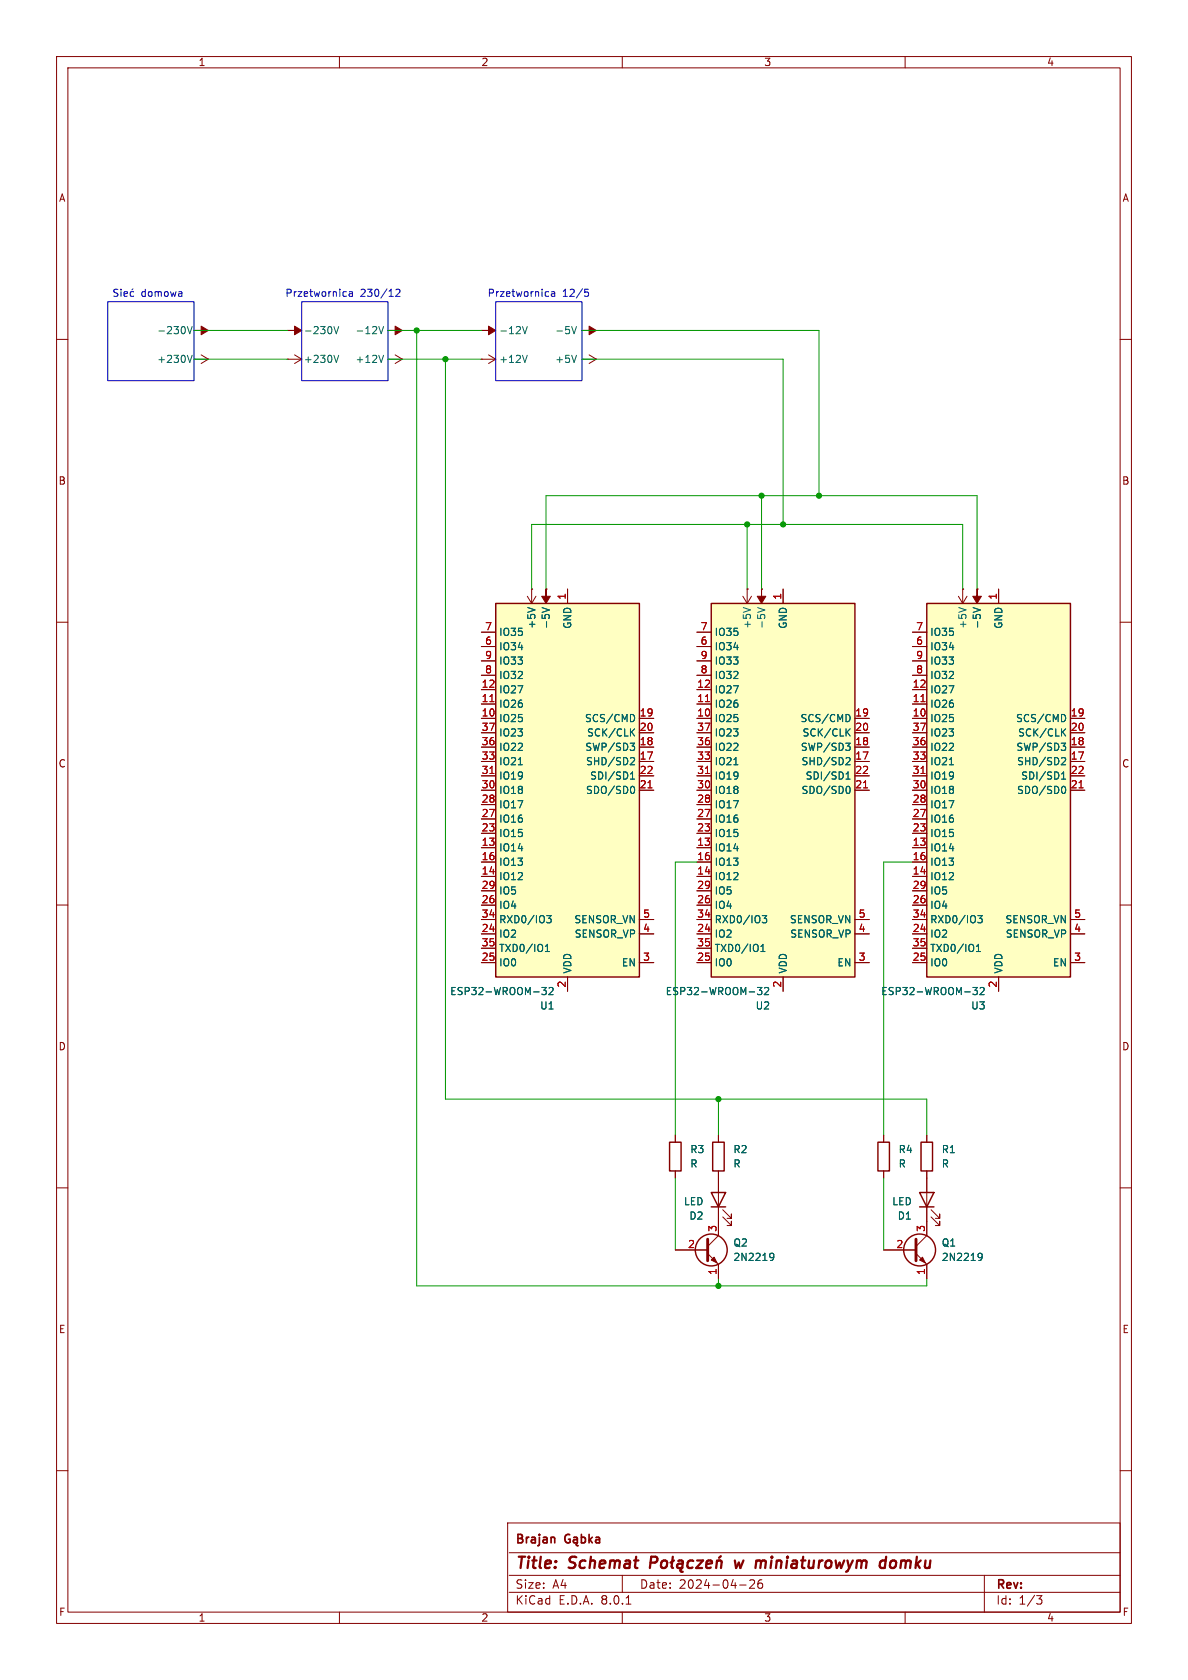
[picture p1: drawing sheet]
<svg xmlns="http://www.w3.org/2000/svg" width="210mm" height="297mm" viewBox="0 0 210 297" stroke-linecap="round" stroke-linejoin="round" font-family="sans-serif">
<g fill="none" stroke="#840000" stroke-width=".18">
<path d="M10 10h190v277h-190zM12 12h186v273h-186zM60 10v2M110 10v2M160 10v2M10 60h2M85.1 58.4h.1M102.9 58.4h.1M198 60h2M85.1 63.5h.1M85.1 63.5h2.5M86.4 62.7l1.2 .8"/>
<path d="M87.6 63.5l-1.2 .8M102.9 63.5h.1M102.9 63.5h2.5M104.1 62.7l1.3 .8M105.4 63.5l-1.3 .8M10 110h2M198 110h2M10 160h2M198 160h2M10 210h2M156.2 200.7v1.2M156.2 207v1.3"/>
<path d="M163.8 208.3v10.1l-1.9 1.9M164.6 215.1l1.5 1.6v-.8v.8h-.7M164.6 213.9l1.5 1.5v-.8v.8h-.7M198 210h2M156.2 221h5.7M161.9 221.6l1.9 1.9v2.6M10 260h2M198 260h2M89.7 269.2h108.3v15.8h-108.3zM90 278.5h108M90 274.5h108M110 278.5v3"/>
<path d="M132.5 279.4l.6-.1 .2 .1 .1 .3-.9 1.1h.9M134.7 279.3a.59 .59 0 0 0-.7 .6v.6l.1 .2 .4 .1 .3-.2v-.5l-.1-.2h-.4l-.3 .2M174 278.5v6.5M60 285v2M90 281.5h108M110 285v2M110.7 283.6h.8M130.8 280.2h1.1M160 285v2M183.3 282.1h.9l-.5 .6 .4 .1 .1 .5-.3 .3h-.4"/>
</g>
<g fill="none" stroke="#840000" stroke-width=".4">
<path d="M115 276.3h.8a.55 .55 0 0 0 .4-.5 .55 .55 0 0 0-.3-.6h-.8l-.2 2M117 276.1a.52 .52 0 0 1 .5-.2 .52 .52 0 0 1 .4 .4v.5a.55 .55 0 0 1-.5 .4 .55 .55 0 0 1-.6-.4zM118.9 275.2l-.2 1.7 .3 .3M119.1 275.9l-.6 .4M119.9 276l.2-.1 .6 .1-.1 1.2-.3 .4v.2l.4 .1M120.7 276.3l-.7 .1a.4 .4 0 0 0-.3 .4 .4 .4 0 0 0 .2 .4l.7-.1M122.6 276a.66 .66 0 0 0-1 .3l-.1 .5 .2 .3 .1 .1 .6-.1M123.2 275.9h1.1l-1.2 1.3h1M124.9 276.5l.9-.2v-.3l-.2-.1-.6 .1-.2 .9 .3 .3 .6-.1M126.7 276.1a.49 .49 0 0 1 .9 .1l-.2 1M126.8 275.9l-.2 1.3M127.4 275.1l-.3 .3"/>
<path d="M129.9 275.9l.2 1.3 .5-.9 .3 .9 .5-1.3M134.9 275.9l.4 .1M155.8 276l.2-.1 .6 .1M156.4 277.1l-.6 .1M156.7 275.2l-.3 2M158.1 275.9a.62 .62 0 0 0-.7 .4v.7a.52 .52 0 0 0 .7 .1"/>
</g>
<path d="M100.7 271.3a.74 .74 0 0 0-.9 .6 .74 .74 0 0 0 .5 .9l.5-.2v-.5h-.3M101.4 271.8h.6l.1 1-.3 .2 .4 .3M102.1 272.1l-.5 .1a.29 .29 0 0 0-.3 .3 .29 .29 0 0 0 .3 .3l.5-.1M102.8 271.8h.4l.3 .2v.5l-.2 .2h-.5M102.8 271.3v1.5M104.1 271.3v1.5M104.3 272.2l.4 .6M104.7 271.8l-.6 .5M105.3 271.8h.6l.1 1M106 272.1l-.5 .1a.29 .29 0 0 0-.2 .3 .29 .29 0 0 0 .2 .3l.5-.1" fill="none" stroke="#840000" stroke-width=".3"/>
<path d="M92.4 57.7l.4 1.3 .4-1.3M101.1 57.7l.4 1.3 .4-1.3M93.2 62.8l-.4 1.3M101.9 62.8l-.4 1.3M173 221.6h.4l.2 .1a.84 .84 0 0 1-.3 1.1h-.3M173.6 222.1l-.2 .2h-.4" fill="none" stroke="#006464" stroke-width=".18"/>
<g fill="#840000" stroke="#840000" stroke-width=".18">
<path d="M102.9 58.4h1.2v-.7l1.3 .7-1.3 .8v-.8z"/>
<path d="M85.1 58.4h1.3v-.7l1.2 .7-1.2 .8v-.8z"/>
<path d="M162.6 222.8l.5-.6 .5 1.1z"/>
</g>
<g fill="none" stroke="#840000" stroke-width=".25">
<path d="M155.2 201.9h2v5.1h-2zM162.6 210.8h2.5l-1.3 2.6zM162.6 213.4h2.5"/>
<circle cx="162.6" cy="221" r="2.82"/>
</g>
<path d="M161.9 219.1v3.8" fill="none" stroke="#840000" stroke-width=".51"/>
<path d="M87.6 106.7h25.4v66h-25.4z" fill="#ffffc2"/>
<path d="M87.6 106.7h25.4v66h-25.4z" fill="none" stroke="#840000" stroke-width=".25"/>
<g fill="none" stroke="#840000" stroke-width=".18">
<path d="M50.8 58.4h.1M85.1 114.3h2.5M85.1 111.8h2.5M85.1 119.4h2.5M85.1 116.8h2.5M100.3 104.1v2.6M131.3 105.4l.8 1.3M132.1 104.1h.1M132.1 104.1v2.6M132.8 105.4l-.7 1.3M134.6 104.1h.1M169.4 105.4l.8 1.3"/>
<path d="M170.2 104.1h.1M170.2 104.1v2.6M170.9 105.4l-.7 1.3M85.1 127h2.5M85.1 124.5h2.5M85.1 121.9h2.5M85.1 134.6h2.5M85.1 132.1h2.5M85.1 129.5h2.5M85.1 139.7h2.5M85.1 137.2h2.5M113 127h2.6"/>
<path d="M113 134.6h2.6M113 132.1h2.6M113 129.5h2.6M113 139.7h2.6M113 137.2h2.6M85.1 149.9h2.5M85.1 154.9h2.5M85.1 152.4h2.5M85.1 147.3h2.5M85.1 144.8h2.5M85.1 142.2h2.5M85.1 157.5h2.5"/>
<path d="M85.1 165.1h2.5M85.1 170.2h2.5M85.1 160h2.5M85.1 162.6h2.5M85.1 167.6h2.5M100.3 172.7v2.6M113 165.1h2.6M113 170.2h2.6M113 162.6h2.6"/>
</g>
<path d="M86.6 124h.7M86.6 136.7h.7M114.5 139.3h.8" fill="none" stroke="#a90000" stroke-width=".18"/>
<g fill="none" stroke="#006464" stroke-width=".18">
<path d="M59 57.7l.5 1.3 .4-1.3M131.4 107.4l1.3 .4M133.9 107.4l1.3 .4-1.3 .5M169.5 107.4l1.3 .4M91.6 135.2h.8M111.4 131.4h.8l-.4 .5 .3 .1 .1 .4-.3 .3h-.3M111.5 137.7h.7M111.5 136.8l.3-.3v1.2M111.6 133.9l.5 .1 .1 .3-.8 .9h.8M111.6 129.4l.6 .7M111.8 139a.68 .68 0 0 1 .4 .6 .68 .68 0 0 1-.4 .7M111.9 126.4l.3 .5-.3 .6"/>
<path d="M112.2 128.8l-.7 .8M95.8 174.6h.8l-.5 .5 .4 .1v.5l-.2 .1-.5-.1M96.4 168.2h.7M96.4 167.3l.4-.4v1.3M96.6 161.9h.8l-.4 .5 .4 .1v.5l-.2 .1h-.5M97.1 174.7l.4-.1 .3 .3-.8 .9h.8"/>
</g>
<g fill="#840000" stroke="#840000" stroke-width=".18">
<path d="M50.8 58.4h1.3v-.7l1.2 .7-1.2 .8v-.8z"/>
<path d="M134.6 104.1v1.3h.8l-.8 1.3-.7-1.3h.7z"/>
</g>
<path d="M163.8 106.7h25.4v66h-25.4z" fill="#ffffc2"/>
<path d="M163.8 106.7h25.4v66h-25.4z" fill="none" stroke="#840000" stroke-width=".25"/>
<g fill="none" stroke="#840000" stroke-width=".18">
<path d="M34.3 58.4h.1M34.3 63.5h.1M34.3 63.5h2.5M35.6 62.7l1.2 .8M36.8 63.5l-1.2 .8M161.3 114.3h2.5M161.3 111.8h2.5M161.3 119.4h2.5M161.3 116.8h2.5M172.7 104.1h.1M176.5 104.1v2.6M161.3 127h2.5"/>
<path d="M161.3 124.5h2.5M161.3 121.9h2.5M161.3 134.6h2.5M161.3 132.1h2.5M161.3 129.5h2.5M161.3 139.7h2.5M161.3 137.2h2.5M189.2 127h2.6M189.2 134.6h2.6M189.2 132.1h2.6M189.2 129.5h2.6M189.2 139.7h2.6"/>
<path d="M189.2 137.2h2.6M161.3 149.9h2.5M161.3 154.9h2.5M161.3 152.4h2.5M161.3 147.3h2.5M161.3 144.8h2.5M161.3 142.2h2.5M161.3 157.5h2.5M161.3 165.1h2.5M161.3 170.2h2.5M161.3 160h2.5M161.3 162.6h2.5"/>
<path d="M161.3 167.6h2.5M176.5 172.7v2.6M189.2 165.1h2.6M189.2 170.2h2.6M189.2 162.6h2.6"/>
</g>
<path d="M162.8 124h.7M162.8 136.7h.7M190.7 139.3h.8" fill="none" stroke="#a90000" stroke-width=".18"/>
<g fill="none" stroke="#006464" stroke-width=".18">
<path d="M33.1 57.7l.4 1.3 .5-1.3M33.1 62.8l.4 1.3 .5-1.3M172 107.4l1.3 .4-1.3 .5M167.8 135.2h.8M187.6 131.4h.8l-.4 .5 .3 .1 .1 .4-.3 .3h-.3M187.7 137.7h.7M187.7 136.8l.3-.3v1.2M187.8 133.9l.5 .1 .1 .3-.8 .9h.8M187.8 129.4l.6 .7M188 139a.68 .68 0 0 1 .4 .6 .68 .68 0 0 1-.4 .7M188.1 126.4l.3 .5-.3 .6M188.4 128.8l-.7 .8"/>
<path d="M172 174.6h.8l-.5 .5 .4 .1v.5l-.2 .1-.5-.1M172.6 168.2h.7M172.6 167.3l.4-.4v1.3M172.8 161.9h.8l-.4 .5 .4 .1v.5l-.2 .1h-.5M173.3 174.7l.4-.1 .3 .3-.8 .9h.8"/>
</g>
<g fill="#840000" stroke="#840000" stroke-width=".18">
<path d="M172.7 104.1v1.3h.8l-.8 1.3-.7-1.3h.7z"/>
<path d="M34.3 58.4h1.3v-.7l1.2 .7-1.2 .8v-.8z"/>
</g>
<path d="M125.7 106.7h25.4v66h-25.4z" fill="#ffffc2"/>
<g fill="none" stroke="#840000" stroke-width=".25">
<path d="M125.7 106.7h25.4v66h-25.4zM118.4 201.9h2v5.1h-2zM125.7 210.8h2.6l-1.3 2.6zM125.7 213.4h2.6M126 201.9h2v5.1h-2zM162.8 201.9h2v5.1h-2z"/>
<circle cx="125.7" cy="221" r="2.82"/>
</g>
<g fill="none" stroke="#840000" stroke-width=".18">
<path d="M68.6 58.4h.1M50.8 63.5h.1M50.8 63.5h2.5M52.1 62.7l1.2 .8M53.3 63.5l-1.2 .8M68.6 63.5h.1M68.6 63.5h2.5M69.8 62.7l1.3 .8M71.1 63.5l-1.3 .8M85.1 114.3h2.5M85.1 111.8h2.5M85.1 119.4h2.5"/>
<path d="M85.1 116.8h2.5M93.2 105.4l.8 1.3M94 104.1h.1M94 104.1v2.6M94.7 105.4l-.7 1.3M96.5 104.1h.1M100.3 104.1v2.6M123.2 114.3h2.5M123.2 111.8h2.5M123.2 119.4h2.5M123.2 116.8h2.5M132.1 104.1h.1"/>
<path d="M134.6 104.1h.1M138.4 104.1v2.6M161.3 114.3h2.5M161.3 111.8h2.5M161.3 119.4h2.5M161.3 116.8h2.5M170.2 104.1h.1M172.7 104.1h.1M176.5 104.1v2.6M85.1 127h2.5M85.1 124.5h2.5M85.1 121.9h2.5"/>
<path d="M85.1 134.6h2.5M85.1 132.1h2.5M85.1 129.5h2.5M85.1 139.7h2.5M85.1 137.2h2.5M113 127h2.6M113 134.6h2.6M113 132.1h2.6M113 129.5h2.6M113 139.7h2.6M113 137.2h2.6M123.2 127h2.5"/>
<path d="M123.2 124.5h2.5M123.2 121.9h2.5M123.2 134.6h2.5M123.2 132.1h2.5M123.2 129.5h2.5M123.2 139.7h2.5M123.2 137.2h2.5M151.1 127h2.6M151.1 134.6h2.6M151.1 132.1h2.6M151.1 129.5h2.6M151.1 139.7h2.6"/>
<path d="M151.1 137.2h2.6M161.3 127h2.5M161.3 124.5h2.5M161.3 121.9h2.5M161.3 134.6h2.5M161.3 132.1h2.5M161.3 129.5h2.5M161.3 139.7h2.5M161.3 137.2h2.5M189.2 127h2.6M189.2 134.6h2.6M189.2 132.1h2.6"/>
<path d="M189.2 129.5h2.6M189.2 139.7h2.6M189.2 137.2h2.6M85.1 149.9h2.5M85.1 154.9h2.5M85.1 152.4h2.5M85.1 147.3h2.5M85.1 144.8h2.5M85.1 142.2h2.5M85.1 157.5h2.5M123.2 149.9h2.5M123.2 154.9h2.5"/>
<path d="M123.2 152.4h2.5M123.2 147.3h2.5M123.2 144.8h2.5M123.2 142.2h2.5M123.2 157.5h2.5M161.3 149.9h2.5M161.3 154.9h2.5M161.3 152.4h2.5M161.3 147.3h2.5M161.3 144.8h2.5M161.3 142.2h2.5M161.3 157.5h2.5"/>
<path d="M85.1 165.1h2.5M85.1 170.2h2.5M85.1 160h2.5M85.1 162.6h2.5M85.1 167.6h2.5M100.3 172.7v2.6M113 165.1h2.6M113 170.2h2.6M113 162.6h2.6M123.2 165.1h2.5M123.2 170.2h2.5M123.2 160h2.5"/>
<path d="M123.2 162.6h2.5M123.2 167.6h2.5M138.4 172.7v2.6M151.1 165.1h2.6M151.1 170.2h2.6M151.1 162.6h2.6M161.3 165.1h2.5M161.3 170.2h2.5M161.3 160h2.5M161.3 162.6h2.5M161.3 167.6h2.5M176.5 172.7v2.6"/>
<path d="M189.2 165.1h2.6M189.2 170.2h2.6M189.2 162.6h2.6M119.4 200.7v1.2M119.4 207v1.3M127 200.7v1.2M127 207v11.4l-1.9 1.9M127.8 215.1l1.5 1.6v-.8v.8h-.8M127.8 213.9l1.5 1.5v-.8v.8h-.8M156.2 200.7v1.2M156.2 207v1.3M163.8 200.7v1.2"/>
<path d="M163.8 207v3.8M163.8 213.4v5M119.4 221h5.7M125.1 221.6l1.9 1.9v2.6M156.2 221h5.7M163.8 223.5v2.6"/>
</g>
<path d="M86.6 124h.7M86.6 136.7h.7M114.5 139.3h.8M124.7 124h.7M124.7 136.7h.7M152.6 139.3h.8M162.8 124h.7M162.8 136.7h.7M190.7 139.3h.8" fill="none" stroke="#a90000" stroke-width=".18"/>
<g fill="none" stroke="#006464" stroke-width=".18">
<path d="M67 57.7l.4 1.3 .4-1.3M59 62.8l.5 1.3 .4-1.3M67.8 62.8l-.4 1.3M93.3 107.4l1.3 .4M95.8 107.4l1.3 .4-1.3 .5M131.4 107.4l1.3 .4M133.9 107.4l1.3 .4-1.3 .5M169.5 107.4l1.3 .4M172 107.4l1.3 .4-1.3 .5M91.6 135.2h.8M111.4 131.4h.8l-.4 .5 .3 .1 .1 .4-.3 .3h-.3M111.5 137.7h.7"/>
<path d="M111.5 136.8l.3-.3v1.2M111.6 133.9l.5 .1 .1 .3-.8 .9h.8M111.6 129.4l.6 .7M111.8 139a.68 .68 0 0 1 .4 .6 .68 .68 0 0 1-.4 .7M111.9 126.4l.3 .5-.3 .6M112.2 128.8l-.7 .8M129.7 135.2h.8M149.5 131.4h.8l-.4 .5 .3 .1 .1 .4-.3 .3h-.3M149.6 137.7h.7M149.6 136.8l.3-.3v1.2M149.7 133.9l.5 .1 .1 .3-.8 .9h.8M149.7 129.4l.6 .7"/>
<path d="M149.9 139a.68 .68 0 0 1 .4 .6 .68 .68 0 0 1-.4 .7M150 126.4l.3 .5-.3 .6M150.3 128.8l-.7 .8M167.8 135.2h.8M187.6 131.4h.8l-.4 .5 .3 .1 .1 .4-.3 .3h-.3M187.7 137.7h.7M187.7 136.8l.3-.3v1.2M187.8 133.9l.5 .1 .1 .3-.8 .9h.8M187.8 129.4l.6 .7M188 139a.68 .68 0 0 1 .4 .6 .68 .68 0 0 1-.4 .7M188.1 126.4l.3 .5-.3 .6M188.4 128.8l-.7 .8"/>
<path d="M95.8 174.6h.8l-.5 .5 .4 .1v.5l-.2 .1-.5-.1M96.4 168.2h.7M96.4 167.3l.4-.4v1.3M96.6 161.9h.8l-.4 .5 .4 .1v.5l-.2 .1h-.5M97.1 174.7l.4-.1 .3 .3-.8 .9h.8M133.9 174.6h.8l-.5 .5 .4 .1v.5l-.2 .1-.5-.1M134.5 168.2h.7M134.5 167.3l.4-.4v1.3M134.7 161.9h.8l-.4 .5 .4 .1v.5l-.2 .1h-.5M135.2 174.7l.4-.1 .3 .3-.8 .9h.8M172 174.6h.8l-.5 .5 .4 .1v.5l-.2 .1-.5-.1M172.6 168.2h.7"/>
<path d="M172.6 167.3l.4-.4v1.3M172.8 161.9h.8l-.4 .5 .4 .1v.5l-.2 .1h-.5M173.3 174.7l.4-.1 .3 .3-.8 .9h.8M136.2 221.6h.3l.2 .1a.84 .84 0 0 1-.3 1.1h-.2M136.8 222.1l-.3 .2h-.3M173 221.6h.4l.2 .1a.84 .84 0 0 1-.3 1.1h-.3M173.6 222.1l-.2 .2h-.4"/>
</g>
<g fill="#840000" stroke="#840000" stroke-width=".18">
<path d="M68.6 58.4h1.2v-.7l1.3 .7-1.3 .8v-.8z"/>
<path d="M125.7 222.8l.5-.6 .5 1.1z"/>
<path d="M96.5 104.1v1.3h.8l-.8 1.3-.7-1.3h.7z"/>
</g>
<path d="M125.1 219.1v3.8" fill="none" stroke="#840000" stroke-width=".51"/>
<g fill="none" stroke="#0000c2" stroke-width=".18">
<path d="M19 53.3h15.3v14h-15.3zM20.8 51.2l-.4-.1-.3 .3 .1 .3 .6 .2v.4l-.2 .1-.5-.1M21.4 51.1v.2M21.4 51.6v.8M21.9 52l.6-.1v-.3h-.4l-.2 .1 .1 .6h.5M23.5 51.1l-.2 .2M23.6 51.6h-.3l-.3 .2 .1 .5h.5M53.3 53.3h15.3v14h-15.3zM61.1 51.6h.1M61.2 52.3l-.1 .1M61.8 51.6h.4l.1 .8M62.3 51.9h-.4l-.2 .2 .2 .3 .4-.1"/>
<path d="M70 51.3l.5-.2 .2 .4-.8 .9h.8M87.6 53.3h15.3v14h-15.3zM96.9 51.6h.1M97 52.3l-.1 .1M97.5 51.6h.5l.1 .8M98.1 51.9h-.5l-.1 .2 .1 .3 .5-.1M103.4 51.7l.4-.1 .2 .3-.1 .4h-.5M103.4 51.1h.6"/>
</g>
<g fill="none" stroke="#009600" stroke-width=".18">
<path d="M34.3 58.4h16.5M68.6 58.4h16.5M73.7 58.4v168.9h90.1v-1.2M102.9 58.4h41.9v29.2M34.3 63.5h16.5M68.6 63.5h16.5M78.7 63.5v130.8h85.1v6.4M102.9 63.5h35.5v29.2M132.1 92.7v11.4M134.6 87.6v16.5M94 104.1v-11.4h76.2v11.4M96.5 104.1v-16.5h76.2v16.5"/>
<path d="M123.2 152.4h-3.8v48.3M161.3 152.4h-5.1v48.3M127 194.3v6.4M119.4 208.3v12.7M156.2 208.3v12.7M127 226.1v1.2"/>
</g>
<g fill="#009600" stroke="#009600" stroke-width=".18">
<circle cx="73.7" cy="58.4" r=".46"/>
<circle cx="78.7" cy="63.5" r=".46"/>
<circle cx="127" cy="227.3" r=".46"/>
<circle cx="144.8" cy="87.6" r=".46"/>
<circle cx="138.4" cy="92.7" r=".46"/>
<circle cx="127" cy="194.3" r=".46"/>
<circle cx="132.1" cy="92.7" r=".46"/>
<circle cx="134.6" cy="87.6" r=".46"/>
</g>
<g font-size="2.8" fill="#840000">
<text x="91" y="277.9">Title:</text>
<text x="100.7" y="277.9">Schemat</text>
<text x="131.6" y="277.9">w</text>
<text x="136" y="277.9">miniaturowym</text>
<text x="158.8" y="277.9">domku</text>
</g>
<g font-size="2.1" fill="#840000">
<text x="91" y="273.3">Brajan</text>
<text x="91" y="281.1">Size:</text>
<text x="97.7" y="281.1">A4</text>
<text x="113" y="281.1">Date:</text>
<text x="120" y="281.1">2024-04-26</text>
<text x="176" y="281.3">Rev:</text>
<text x="91" y="283.9">KiCad</text>
<text x="98.7" y="283.9">E.D.A.</text>
<text x="106.3" y="283.9">8.0.1</text>
<text x="176" y="283.9">Id:</text>
<text x="180.1" y="283.9">1/3</text>
</g>
<g font-size="1.8" fill="#840000">
<text x="35" y="11.9">1</text>
<text x="85" y="11.9">2</text>
<text x="135" y="11.9">3</text>
<text x="185" y="11.9">4</text>
<text x="10.3" y="35.9">A</text>
<text x="198.4" y="35.9">A</text>
<text x="10.3" y="85.9">B</text>
<text x="198.3" y="85.9">B</text>
<text x="10.3" y="135.9">C</text>
<text x="198.3" y="135.9">C</text>
<text x="10.3" y="185.9">D</text>
<text x="198.3" y="185.9">D</text>
<text x="10.3" y="235.9">E</text>
<text x="198.3" y="235.9">E</text>
<text x="10.3" y="285.9">F</text>
<text x="35" y="286.9">1</text>
<text x="85" y="286.9">2</text>
<text x="135" y="286.9">3</text>
<text x="185" y="286.9">4</text>
<text x="198.4" y="285.9">F</text>
</g>
<g font-size="1.8" fill="#0000c2">
<text x="24.9" y="52.7">domowa</text>
<text x="50.4" y="52.7">Przetwornica</text>
<text x="63.7" y="52.7">230/12</text>
<text x="86.1" y="52.7">Przetwornica</text>
<text x="99.4" y="52.7">12/5</text>
</g>
<g font-size="1.8" fill="#006464">
<text x="27.7" y="59.3">-230V</text>
<text x="53.6" y="59.3">-230V</text>
<text x="62.7" y="59.3">-12V</text>
<text x="88.1" y="59.3">-12V</text>
<text x="98.1" y="59.3">-5V</text>
<text x="27.7" y="64.4">+230V</text>
<text x="53.6" y="64.4">+230V</text>
<text x="62.7" y="64.4">+12V</text>
<text x="88.1" y="64.4">+12V</text>
<text x="98.1" y="64.4">+5V</text>
<text x="88.1" y="112.6">IO35</text>
<text x="94.8" y="111.3" transform="rotate(-90 94.8 111.3)">+5V</text>
<text x="97.4" y="111.3" transform="rotate(-90 97.4 111.3)">-5V</text>
<text x="101.2" y="111.3" transform="rotate(-90 101.2 111.3)">GND</text>
<text x="126.2" y="112.6">IO35</text>
<text x="132.9" y="111.3" transform="rotate(-90 132.9 111.3)">+5V</text>
<text x="135.5" y="111.3" transform="rotate(-90 135.5 111.3)">-5V</text>
<text x="139.3" y="111.3" transform="rotate(-90 139.3 111.3)">GND</text>
<text x="164.3" y="112.6">IO35</text>
<text x="171" y="111.3" transform="rotate(-90 171 111.3)">+5V</text>
<text x="173.6" y="111.3" transform="rotate(-90 173.6 111.3)">-5V</text>
<text x="177.4" y="111.3" transform="rotate(-90 177.4 111.3)">GND</text>
<text x="88.1" y="115.2">IO34</text>
<text x="88.1" y="117.7">IO33</text>
<text x="126.2" y="115.2">IO34</text>
<text x="126.2" y="117.7">IO33</text>
<text x="164.3" y="115.2">IO34</text>
<text x="164.3" y="117.7">IO33</text>
<text x="88.1" y="125.3">IO26</text>
<text x="88.1" y="122.8">IO27</text>
<text x="88.1" y="120.2">IO32</text>
<text x="126.2" y="125.3">IO26</text>
<text x="126.2" y="122.8">IO27</text>
<text x="126.2" y="120.2">IO32</text>
<text x="164.3" y="125.3">IO26</text>
<text x="164.3" y="122.8">IO27</text>
<text x="164.3" y="120.2">IO32</text>
<text x="88.1" y="127.9">IO25</text>
<text x="88.1" y="130.4">IO23</text>
<text x="103.3" y="127.9">SCS/CMD</text>
<text x="103.7" y="130.4">SCK/CLK</text>
<text x="126.2" y="127.9">IO25</text>
<text x="126.2" y="130.4">IO23</text>
<text x="141.4" y="127.9">SCS/CMD</text>
<text x="141.8" y="130.4">SCK/CLK</text>
<text x="164.3" y="127.9">IO25</text>
<text x="164.3" y="130.4">IO23</text>
<text x="179.5" y="127.9">SCS/CMD</text>
<text x="179.9" y="130.4">SCK/CLK</text>
<text x="88.1" y="135.5">IO21</text>
<text x="88.1" y="132.9">IO22</text>
<text x="103.4" y="132.9">SWP/SD3</text>
<text x="103.5" y="135.5">SHD/SD2</text>
<text x="126.2" y="135.5">IO21</text>
<text x="126.2" y="132.9">IO22</text>
<text x="141.5" y="132.9">SWP/SD3</text>
<text x="141.6" y="135.5">SHD/SD2</text>
<text x="164.3" y="135.5">IO21</text>
<text x="164.3" y="132.9">IO22</text>
<text x="179.6" y="132.9">SWP/SD3</text>
<text x="179.7" y="135.5">SHD/SD2</text>
<text x="88.1" y="143.1">IO17</text>
<text x="88.1" y="140.6">IO18</text>
<text x="88.1" y="138">IO19</text>
<text x="103.5" y="140.6">SDO/SD0</text>
<text x="104.2" y="138">SDI/SD1</text>
<text x="126.2" y="143.1">IO17</text>
<text x="126.2" y="140.6">IO18</text>
<text x="126.2" y="138">IO19</text>
<text x="141.6" y="140.6">SDO/SD0</text>
<text x="142.3" y="138">SDI/SD1</text>
<text x="164.3" y="143.1">IO17</text>
<text x="164.3" y="140.6">IO18</text>
<text x="164.3" y="138">IO19</text>
<text x="179.7" y="140.6">SDO/SD0</text>
<text x="180.4" y="138">SDI/SD1</text>
<text x="88.1" y="148.2">IO15</text>
<text x="88.1" y="145.6">IO16</text>
<text x="126.2" y="148.2">IO15</text>
<text x="126.2" y="145.6">IO16</text>
<text x="164.3" y="148.2">IO15</text>
<text x="164.3" y="145.6">IO16</text>
<text x="88.1" y="150.7">IO14</text>
<text x="88.1" y="155.8">IO12</text>
<text x="88.1" y="153.3">IO13</text>
<text x="126.2" y="150.7">IO14</text>
<text x="126.2" y="155.8">IO12</text>
<text x="126.2" y="153.3">IO13</text>
<text x="164.3" y="150.7">IO14</text>
<text x="164.3" y="155.8">IO12</text>
<text x="164.3" y="153.3">IO13</text>
<text x="88.1" y="160.9">IO4</text>
<text x="88.1" y="158.3">IO5</text>
<text x="126.2" y="160.9">IO4</text>
<text x="126.2" y="158.3">IO5</text>
<text x="164.3" y="160.9">IO4</text>
<text x="164.3" y="158.3">IO5</text>
<text x="88.1" y="166">IO2</text>
<text x="88.1" y="163.4">RXD0/IO3</text>
<text x="101.4" y="163.4">SENSOR_VN</text>
<text x="101.5" y="166">SENSOR_VP</text>
<text x="126.2" y="166">IO2</text>
<text x="126.2" y="163.4">RXD0/IO3</text>
<text x="139.5" y="163.4">SENSOR_VN</text>
<text x="139.6" y="166">SENSOR_VP</text>
<text x="164.3" y="166">IO2</text>
<text x="164.3" y="163.4">RXD0/IO3</text>
<text x="177.6" y="163.4">SENSOR_VN</text>
<text x="177.7" y="166">SENSOR_VP</text>
<text x="88.1" y="171">IO0</text>
<text x="88.1" y="168.5">TXD0/IO1</text>
<text x="101.2" y="172.2" transform="rotate(-90 101.2 172.2)">VDD</text>
<text x="109.8" y="171">EN</text>
<text x="126.2" y="171">IO0</text>
<text x="126.2" y="168.5">TXD0/IO1</text>
<text x="139.3" y="172.2" transform="rotate(-90 139.3 172.2)">VDD</text>
<text x="147.9" y="171">EN</text>
<text x="164.3" y="171">IO0</text>
<text x="164.3" y="168.5">TXD0/IO1</text>
<text x="177.4" y="172.2" transform="rotate(-90 177.4 172.2)">VDD</text>
<text x="186" y="171">EN</text>
<text x="79.5" y="176.1">ESP32-WROOM-32</text>
<text x="95.4" y="178.7">U1</text>
<text x="117.6" y="176.1">ESP32-WROOM-32</text>
<text x="133.5" y="178.7">U2</text>
<text x="155.7" y="176.1">ESP32-WROOM-32</text>
<text x="171.6" y="178.7">U3</text>
<text x="121.9" y="204.1">R3</text>
<text x="121.9" y="206.6">R</text>
<text x="129.5" y="204.1">R2</text>
<text x="129.5" y="206.6">R</text>
<text x="158.8" y="204.1">R4</text>
<text x="158.8" y="206.6">R</text>
<text x="166.4" y="204.1">R1</text>
<text x="166.4" y="206.6">R</text>
<text x="120.8" y="213.3">LED</text>
<text x="121.8" y="215.8">D2</text>
<text x="157.6" y="213.3">LED</text>
<text x="158.6" y="215.8">D1</text>
<text x="129.5" y="220.6">Q2</text>
<text x="166.4" y="220.6">Q1</text>
<text x="129.5" y="223.1">2N2219</text>
<text x="166.4" y="223.1">2N2219</text>
</g>
<g font-size="1.8" fill="#a90000">
<text x="100.1" y="106.1" transform="rotate(-90 100.1 106.1)">1</text>
<text x="138.2" y="106.1" transform="rotate(-90 138.2 106.1)">1</text>
<text x="176.3" y="106.1" transform="rotate(-90 176.3 106.1)">1</text>
<text x="85.7" y="111.5">7</text>
<text x="123.8" y="111.5">7</text>
<text x="161.9" y="111.5">7</text>
<text x="85.7" y="114">6</text>
<text x="85.7" y="119.1">8</text>
<text x="85.7" y="116.6">9</text>
<text x="123.8" y="114">6</text>
<text x="123.8" y="119.1">8</text>
<text x="123.8" y="116.6">9</text>
<text x="161.9" y="114">6</text>
<text x="161.9" y="119.1">8</text>
<text x="161.9" y="116.6">9</text>
<text x="85" y="124.2">11</text>
<text x="85" y="121.7">12</text>
<text x="123.1" y="124.2">11</text>
<text x="123.1" y="121.7">12</text>
<text x="161.2" y="124.2">11</text>
<text x="161.2" y="121.7">12</text>
<text x="85" y="126.7">10</text>
<text x="85" y="131.8">36</text>
<text x="85" y="129.3">37</text>
<text x="113" y="131.8">18</text>
<text x="113" y="126.7">19</text>
<text x="113" y="129.3">20</text>
<text x="123.1" y="126.7">10</text>
<text x="123.1" y="131.8">36</text>
<text x="123.1" y="129.3">37</text>
<text x="151.1" y="131.8">18</text>
<text x="151.1" y="126.7">19</text>
<text x="151.1" y="129.3">20</text>
<text x="161.2" y="126.7">10</text>
<text x="161.2" y="131.8">36</text>
<text x="161.2" y="129.3">37</text>
<text x="189.2" y="131.8">18</text>
<text x="189.2" y="126.7">19</text>
<text x="189.2" y="129.3">20</text>
<text x="85" y="136.9">31</text>
<text x="85" y="134.4">33</text>
<text x="113" y="134.4">17</text>
<text x="113" y="136.9">22</text>
<text x="123.1" y="136.9">31</text>
<text x="123.1" y="134.4">33</text>
<text x="151.1" y="134.4">17</text>
<text x="151.1" y="136.9">22</text>
<text x="161.2" y="136.9">31</text>
<text x="161.2" y="134.4">33</text>
<text x="189.2" y="134.4">17</text>
<text x="189.2" y="136.9">22</text>
<text x="85" y="142">28</text>
<text x="85" y="139.4">30</text>
<text x="113" y="139.4">21</text>
<text x="123.1" y="142">28</text>
<text x="123.1" y="139.4">30</text>
<text x="151.1" y="139.4">21</text>
<text x="161.2" y="142">28</text>
<text x="161.2" y="139.4">30</text>
<text x="189.2" y="139.4">21</text>
<text x="85" y="149.6">13</text>
<text x="85" y="147.1">23</text>
<text x="85" y="144.5">27</text>
<text x="123.1" y="149.6">13</text>
<text x="123.1" y="147.1">23</text>
<text x="123.1" y="144.5">27</text>
<text x="161.2" y="149.6">13</text>
<text x="161.2" y="147.1">23</text>
<text x="161.2" y="144.5">27</text>
<text x="85" y="154.7">14</text>
<text x="85" y="152.1">16</text>
<text x="123.1" y="154.7">14</text>
<text x="123.1" y="152.1">16</text>
<text x="161.2" y="154.7">14</text>
<text x="161.2" y="152.1">16</text>
<text x="85" y="159.8">26</text>
<text x="85" y="157.2">29</text>
<text x="123.1" y="159.8">26</text>
<text x="123.1" y="157.2">29</text>
<text x="161.2" y="159.8">26</text>
<text x="161.2" y="157.2">29</text>
<text x="85" y="164.8">24</text>
<text x="85" y="162.3">34</text>
<text x="85" y="167.4">35</text>
<text x="113.6" y="164.8">4</text>
<text x="113.6" y="162.3">5</text>
<text x="123.1" y="164.8">24</text>
<text x="123.1" y="162.3">34</text>
<text x="123.1" y="167.4">35</text>
<text x="151.7" y="164.8">4</text>
<text x="151.7" y="162.3">5</text>
<text x="161.2" y="164.8">24</text>
<text x="161.2" y="162.3">34</text>
<text x="161.2" y="167.4">35</text>
<text x="189.8" y="164.8">4</text>
<text x="189.8" y="162.3">5</text>
<text x="85" y="169.9">25</text>
<text x="113.6" y="169.9">3</text>
<text x="123.1" y="169.9">25</text>
<text x="151.7" y="169.9">3</text>
<text x="161.2" y="169.9">25</text>
<text x="189.8" y="169.9">3</text>
<text x="100.1" y="174.7" transform="rotate(-90 100.1 174.7)">2</text>
<text x="138.2" y="174.7" transform="rotate(-90 138.2 174.7)">2</text>
<text x="176.3" y="174.7" transform="rotate(-90 176.3 174.7)">2</text>
<text x="121.5" y="220.7">2</text>
<text x="126.7" y="217.9" transform="rotate(-90 126.7 217.9)">3</text>
<text x="158.4" y="220.7">2</text>
<text x="163.6" y="217.9" transform="rotate(-90 163.6 217.9)">3</text>
<text x="126.7" y="225.5" transform="rotate(-90 126.7 225.5)">1</text>
<text x="163.6" y="225.5" transform="rotate(-90 163.6 225.5)">1</text>
</g>
</svg>
